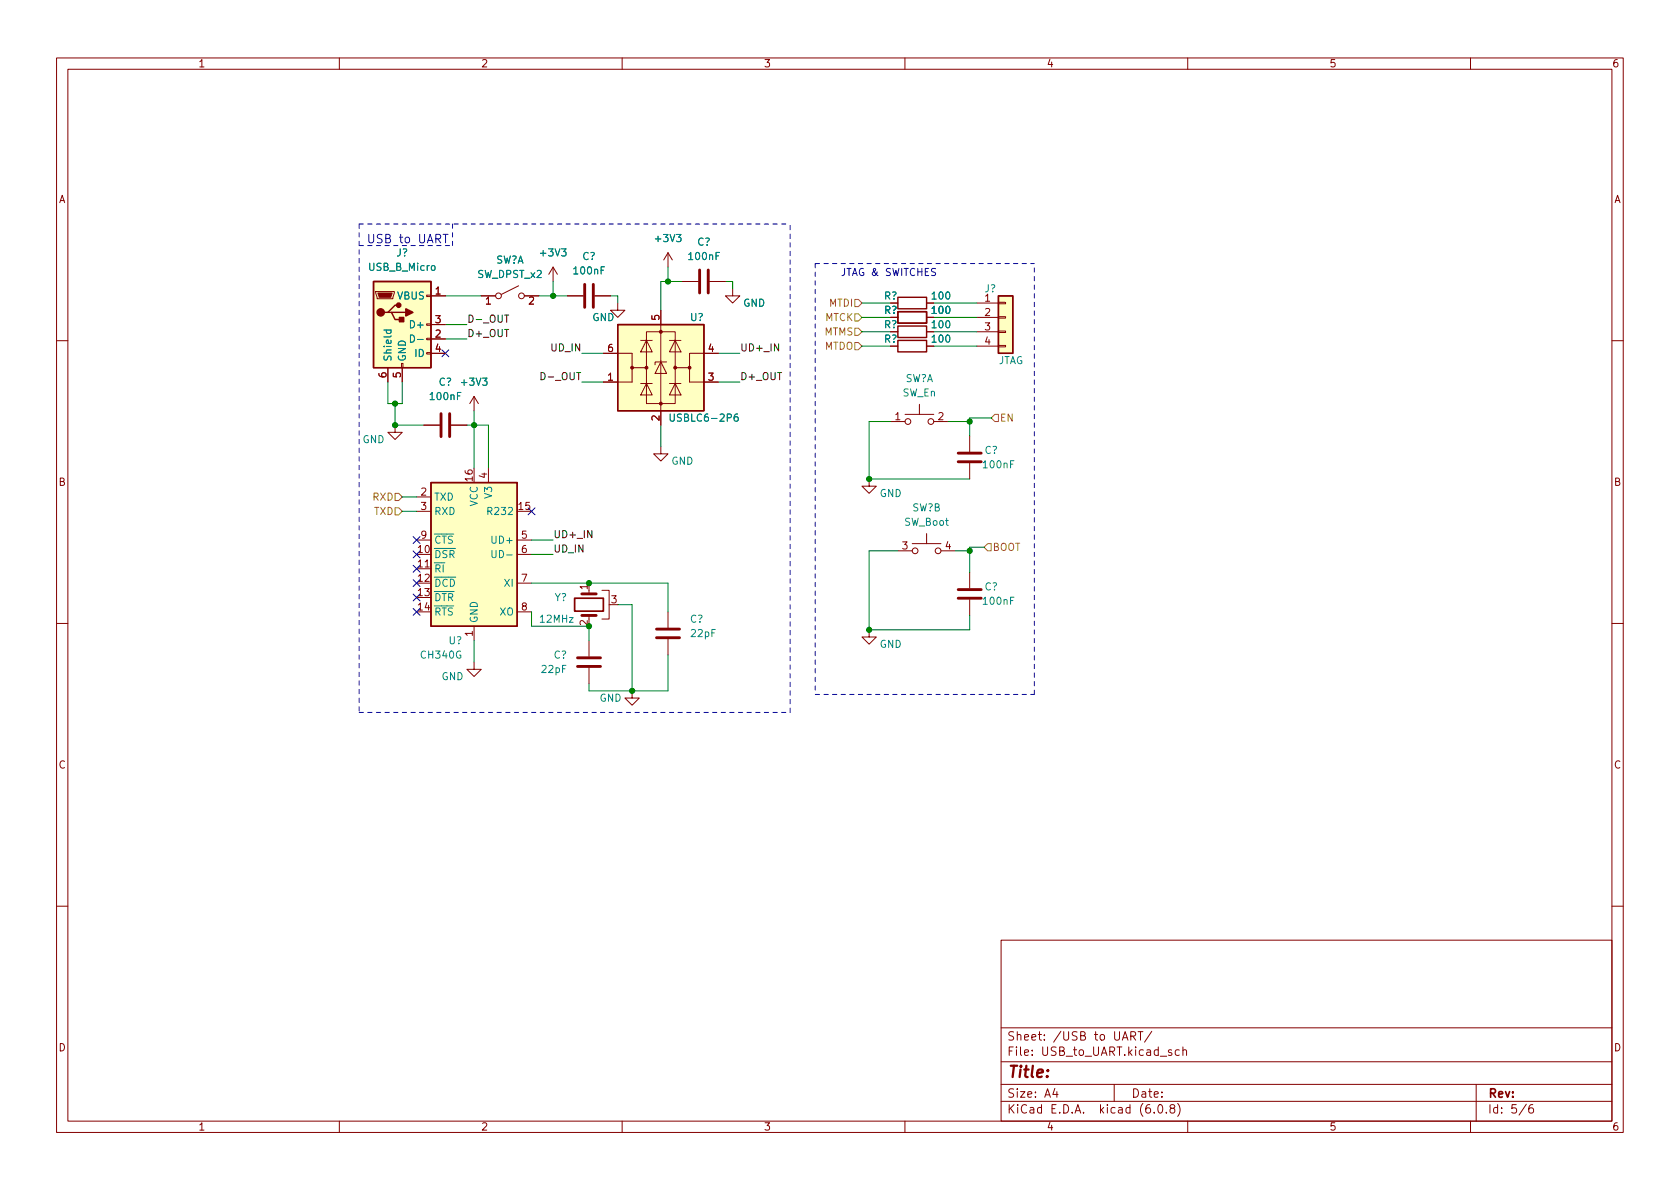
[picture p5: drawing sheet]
<svg xmlns="http://www.w3.org/2000/svg" width="297mm" height="210mm" viewBox="0 0 297 210" stroke-linecap="round" stroke-linejoin="round" font-family="sans-serif">
<g fill="none" stroke="#840000" stroke-width=".18">
<path d="M10 10.2h277v190.1h-277zM12 12.2h273v186.1h-273zM60 10.2v2M110 10.2v2M160 10.2v2M210 10.2v2M260 10.2v2M66.4 51.6h3.3v.2l-.2 1h-2.8zM75.4 59.8h.8v.3h-.8zM75.4 57.3h.8v.2h-.8zM75.4 52.2h.8v.2h-.8zM76.2 52.3h2.5"/>
<path d="M76.2 59.9h2.5M76.2 57.4h2.5M85.1 52.3h2.5M91.7 50.5l-3.1 1.6M92.7 52.3h2.5M97.8 47.2l-.8 1.3M97.8 47.2v2.6M97.8 47.2l.8 1.3M100.3 52.3h2.8M105.2 52.3h2.7M109.2 53.6v1.3h1.3l-1.3 1.2-1.3-1.2h1.3M114.3 58.7h5.1v12.7h-5.1z"/>
<path d="M116.8 54.9v20.3M118.1 44.7v2.5M118.1 44.7l-.8 1.3M118.1 44.7l.8 1.3M120.6 49.8h2.8M125.5 49.8h2.8M129.5 51v1.3h1.3l-1.3 1.3-1.2-1.3h1.2M157.5 58.7h1.2M157.5 56.1h1.2M163.8 58.7h1.3M163.8 56.1h1.3M163.8 53.6h1.3"/>
<path d="M172.7 58.7h3.8M172.7 56.1h3.8M172.7 53.6h3.8M176.5 58.5h1.3v.3h-1.3zM176.5 56h1.3v.3h-1.3zM176.5 53.5h1.3v.2h-1.3zM10 60.2h2M68.6 65v2.6M69.8 75.2v1.2h-1.2l1.2 1.3 1.3-1.3h-1.3M71 64.3h.2v.7h-.2zM71.1 65v2.6M74.9 75.2h2.8"/>
<path d="M75.4 62.4h.8v.2h-.8zM76.2 62.5h2.5M79.8 75.2h2.7M83.8 70.1v2.5M83.8 70.1l.8 1.3M83.8 70.1l-.7 1.3M106.7 62.5h5.1v2.5h2.5M111.8 65v2.6h-5.1M113.3 67.8h2M113.3 60.2h2M114.3 67.8l1 2h-2zM114.3 60.2l1 2h-2z"/>
<path d="M116.8 79v1.3h1.3l-1.3 1.2-1.2-1.2h1.2M116.8 64l1.1 2h-2.1zM117.9 64h-2.1v.5M118.4 67.8h2M118.4 60.2h2M119.4 67.8l1 2h-2zM119.4 60.2l1 2h-2zM121.9 65v2.6h5.1M127 62.5h-5.1v2.5h-2.5M157.5 61.2h1.2M157.5 74.5h2.5M160 73.3h5.1"/>
<path d="M162.6 71.5v1.8M163.8 61.2h1.3M165.1 74.5h2.5M171.4 77.1v2.8M172.7 61.2h3.8M176.5 61.1h1.3v.2h-1.3zM285 60.2h2M73.7 87.9h2.5M73.7 90.4h2.5M73.7 95.5h2.5M86.4 82.8v2.5M91.4 95.5h2.6"/>
<path d="M91.4 98h2.6M153.7 84.7v1.3h1.2l-1.2 1.2-1.3-1.2h1.3M158.7 97.4h2.6M161.3 96.1h5.1M163.8 94.4v1.7M166.4 97.4h2.5M171.4 81.9v2.8M10 110.2h2M73.7 100.6h2.5M83.8 117.1v1.3h-1.3l1.3 1.2 1.3-1.2h-1.3M83.8 110.7v2.6M91.4 103.1h2.6"/>
<path d="M91.4 108.2h2.6M104.1 104.4v.6M104.1 108.8v.7M104.1 113.3v2.8M104.1 118.1v2.8M106.4 104.4h1.3v5.1h-1.3M118.1 108.2v2.8M118.1 113v2.8M153.7 111.4v1.2h1.2l-1.2 1.3-1.3-1.3h1.3M171.4 101.2v2.8M171.4 106v2.8M285 110.2h2"/>
<path d="M111.8 122.2v1.2h-1.3l1.3 1.3 1.2-1.3h-1.2M10 160.2h2M177 166.3h108v32h-108zM285 160.2h2M60 198.3v2M110 198.3v2M160 198.3v2M177 194.8h108M177 191.8h108M177 187.8h108M177 181.8h108M186.5 192.5l-.4 1h1"/>
<path d="M186.9 193v1M197 191.8v3M199.9 183.2l.7-.1 .2-.2-.1-.3-.2-.2h-.6v1.5M200.3 183.2l.5 .7M201.2 182.4h.9M201.6 182.4v1.5M203.6 182.4l-1.2 1.9M204.1 196.7v.1M204.9 195.4l.2-.1a.81 .81 0 0 1 .6 .7 .81 .81 0 0 1-.3 .8h-.2a.81 .81 0 0 1-.6-.6 .81 .81 0 0 1 .3-.8zM206.2 196.7v.1M207.1 196l-.2-.3v-.2l.2-.2 .5 .1 .1 .2-.1 .2-.6 .2-.1 .3v.4l.2 .1h.5l.1-.3-.1-.4-.2-.1M207.1 185.7l-.3-.1-.2 .2v.3l.5 .1v.4h-.5"/>
<path d="M208.2 195.1a1.72 1.72 0 0 1 0 2.3M208.5 185.7l-.4-.1-.3 .3v.4l.1 .3h.6M209.1 185.8l.3-.2 .3 .1 .1 .9M209.1 185.1v1.5M210 198.3v2M260 198.3v2M261 191.8v6.5M269.9 195.3l-1.3 1.9M271 195.3a.6 .6 0 0 0-.7 .7v.5l.1 .3h.5l.2-.1 .1-.5-.2-.2-.4-.1-.3 .3"/>
<circle cx="88.1" cy="52.3" r=".51"/>
<circle cx="92.2" cy="52.3" r=".51"/>
<circle cx="160.5" cy="74.5" r=".51"/>
<circle cx="164.6" cy="74.5" r=".51"/>
<circle cx="161.8" cy="97.4" r=".51"/>
<circle cx="165.9" cy="97.4" r=".51"/>
</g>
<g fill="#ffffc2" stroke="#ffffc2" stroke-width=".18">
<path d="M76.2 85.3h15.2v25.4h-15.2z"/>
<path d="M176.5 52.3h2.6v10.2h-2.6z"/>
<path d="M109.2 57.4h15.3v15.2h-15.3z"/>
<path d="M66 49.8h10.2v15.2h-10.2z"/>
</g>
<path d="M66 49.8h10.2v15.2h-10.2zM68.6 55.2h.6l.6 1.3h1.3M69.2 55.2h2.6M70.5 54h-.7l-1.2 1.2h-.7M109.2 57.4h15.3v15.2h-15.3zM158.7 57.7h5.1v2h-5.1zM158.7 55.1h5.1v2h-5.1zM158.7 52.6h5.1v2h-5.1zM176.5 52.3h2.6v10.2h-2.6zM158.7 60.2h5.1v2h-5.1zM76.2 85.3h15.2v25.4h-15.2z" fill="none" stroke="#840000" stroke-width=".25"/>
<path d="M67.9 58.4h1.3M68.4 58.4l-.1 .3 .2 .3 .6-.2v-.4M72.6 59.2a.64 .64 0 0 1 .7 .7 .64 .64 0 0 1-.7 .6zM118.5 73.2v1l.2 .3 .4-.1 .1-.2v-1M130.4 73.2l-.4 .1a.86 .86 0 0 0 0 1.2l.5-.1v-.5l-.2-.2-.4 .1-.1 .1M87 97.3v1.1l.2 .2h.4l.1-.2v-1.1M77.1 102.4a.64 .64 0 0 1 .7 .7 .64 .64 0 0 1-.7 .6zM79.1 102.5a.6 .6 0 0 0-.9 .5 .6 .6 0 0 0 .6 .7l.3-.1M79.6 102.4a.64 .64 0 0 1 .8 .7 .64 .64 0 0 1-.8 .6z" fill="none" stroke="#008484" stroke-width=".18"/>
<g fill="none" stroke="#840000" stroke-width=".51">
<path d="M103.4 50.3v4.1M104.9 50.3v4.1M123.7 47.7v4.1M125.2 47.7v4.1M78 73.1v4.1M79.5 73.1v4.1M169.4 81.7h4.1M169.4 80.1h4.1M102.1 117.9h4.1M102.1 116.3h4.1M102.9 105h2.5M102.9 108.8h2.5"/>
<path d="M116.1 112.8h4M116.1 111.2h4M169.4 105.8h4.1M169.4 104.3h4.1"/>
</g>
<path d="M101.6 105.8h5.1v2.3h-5.1z" fill="none" stroke="#840000" stroke-width=".3"/>
<g fill="#840000" stroke="#840000" stroke-width=".18">
<path d="M66.8 51.8h2.5l-.2 .8h-2z"/>
<circle cx="111.8" cy="65" r=".25"/>
<circle cx="114.3" cy="65" r=".25"/>
<circle cx="116.8" cy="71.4" r=".25"/>
<circle cx="116.8" cy="58.7" r=".25"/>
<circle cx="119.4" cy="65" r=".25"/>
<circle cx="121.9" cy="65" r=".25"/>
</g>
<g fill="#840000" stroke="#840000" stroke-width=".25">
<path d="M71.8 54.6l1.2 .6-1.2 .7z"/>
<path d="M70.6 56.1h.8v.8h-.8z"/>
<circle cx="67.3" cy="55.2" r=".63"/>
<circle cx="70.5" cy="54" r=".38"/>
</g>
<path d="M151.1 58h.7l.6 .7-.6 .6h-.7zM151.1 55.5h.7l.6 .6-.6 .7h-.7zM151.1 53h.7l.6 .6-.6 .6h-.7zM151.1 60.6h.7l.6 .6-.6 .6h-.7zM175.3 73.9l.6-.6h.6v1.2h-.6zM69.8 89.8h.7l.6 .6-.6 .7h-.7zM69.8 87.2h.7l.6 .7-.6 .6h-.7zM174.6 96.1h.7v1.3h-.7l-.6-.6z" fill="none" stroke="#848400" stroke-width=".18"/>
<path d="M89.2 55.7h.7M95.7 65.9a.64 .64 0 0 1 .7 .6 .64 .64 0 0 1-.7 .6zM137.7 60.8v1.3l-.8-1.3v1.3M104.6 93.8v1.3l-.7-1.3v1.3" fill="none" stroke="#000" stroke-width=".18"/>
<path d="M78.3 41.4h.9M78.8 41.4v1.5M165.4 47.5h-.5l-.1 .1v.3l.5 .3 .1 .3-.2 .2h-.5" fill="none" stroke="#0000c2" stroke-width=".18"/>
<path d="M63.5 39.6h76.2M63.5 39.6v86.4M63.5 43.4h16.5M80 43.4v-3.8M144.1 46.6v76.2M144.1 46.6h38.8M63.5 126h76.2M139.7 126v-86.4M144.1 122.8h38.8M182.9 122.8v-76.2" fill="none" stroke="#0000c2" stroke-width=".18" stroke-dasharray=".8 .8"/>
<g fill="none" stroke="#008400" stroke-width=".18">
<path d="M78.7 59.9h3.8M78.7 57.4h3.8M78.7 52.3h6.4M95.2 52.3h5.1M97.8 49.8v2.5M107.9 52.3h1.3v1.3M118.1 47.2v2.6M120.6 49.8h-3.8v5.1M128.3 49.8h1.2v1.2M152.4 56.1h5.1M152.4 58.7h5.1M152.4 53.6h5.1"/>
<path d="M165.1 56.1h7.6M165.1 58.7h7.6M165.1 53.6h7.6M68.6 67.6v3.8h2.5v-3.8M69.8 71.4v3.8h5.1M82.5 75.2h3.9v7.6M83.8 72.6v10.2M102.9 62.5h3.8M102.9 67.6h3.8M116.8 75.2v3.8M127 62.5h3.8M127 67.6h3.8"/>
<path d="M152.4 61.2h5.1M157.5 74.5h-3.8v10.2h17.7M165.1 61.2h7.6M167.6 74.5h3.8M175.3 73.9h-3.9v3.2M71.1 87.9h2.6M71.1 90.4h2.6M94 98h3.8M94 95.5h3.8M158.7 97.4h-5v14h17.7v-2.6M168.9 97.4h2.5M174 96.8h-2.6v4.4"/>
<path d="M83.8 113.3v3.8M94 103.1h24.1v5.1M94 108.2v2.5h10.1v2.6M109.2 106.9h2.6v15.3M118.1 115.8v6.4h-14v-1.3"/>
</g>
<g fill="none" stroke="#000084" stroke-width=".18">
<path d="M78.1 61.9l1.2 1.2M79.3 61.9l-1.2 1.2M73.1 94.9l1.2 1.2M73.1 97.4l1.2 1.2M73.1 100l1.2 1.2M74.3 94.9l-1.2 1.2M74.3 97.4l-1.2 1.2M74.3 100l-1.2 1.2M93.4 89.8l1.2 1.2M94.6 89.8l-1.2 1.2M73.1 107.6l1.2 1.2M73.1 102.5l1.2 1.2"/>
<path d="M73.1 105l1.2 1.3M74.3 107.6l-1.2 1.2M74.3 102.5l-1.2 1.2M74.3 105l-1.2 1.3"/>
</g>
<g fill="#008400" stroke="#008400" stroke-width=".18">
<circle cx="153.7" cy="111.4" r=".46"/>
<circle cx="111.8" cy="122.2" r=".46"/>
<circle cx="171.4" cy="97.4" r=".46"/>
<circle cx="104.1" cy="110.7" r=".46"/>
<circle cx="104.1" cy="103.1" r=".46"/>
<circle cx="69.8" cy="71.4" r=".46"/>
<circle cx="69.8" cy="75.2" r=".46"/>
<circle cx="83.8" cy="75.2" r=".46"/>
<circle cx="171.4" cy="74.5" r=".46"/>
<circle cx="153.7" cy="84.7" r=".46"/>
<circle cx="118.1" cy="49.8" r=".46"/>
<circle cx="97.8" cy="52.3" r=".46"/>
</g>
<text font-size="2.8" fill="#840000" x="178" y="190.6">Title:</text>
<text font-size="2.1" fill="#0000c2" x="64.8" y="43">USB to UART</text>
<g font-size="2.1" fill="#840000">
<text x="178" y="184">Sheet: /USB to UART/</text>
<text x="178" y="186.7">File: USB_to_UART.kicad_sch</text>
<text x="178" y="196.9">KiCad E.D.A. kicad (6.0.8)</text>
<text x="178" y="194.1">Size: A4</text>
<text x="200" y="194.1">Date:</text>
<text x="263" y="194.1">Rev:</text>
<text x="263" y="196.9">Id: 5/6</text>
</g>
<g font-size="1.8" fill="#840000">
<text x="35" y="11.9">1</text>
<text x="85" y="11.9">2</text>
<text x="135" y="11.9">3</text>
<text x="185" y="11.9">4</text>
<text x="235" y="11.9">5</text>
<text x="285" y="11.9">6</text>
<text x="10.3" y="35.9">A</text>
<text x="285.3" y="35.9">A</text>
<text x="77" y="52.1">1</text>
<text x="85.9" y="53.8">1</text>
<text x="93.5" y="53.8">2</text>
<text x="174.1" y="53.3">1</text>
<text x="77" y="59.7">2</text>
<text x="77" y="57.1">3</text>
<text x="116.6" y="56.6" transform="rotate(-90 116.6 56.6)">5</text>
<text x="156.3" y="55.5">R?</text>
<text x="174.1" y="55.9">2</text>
<text x="174.1" y="58.4">3</text>
<text x="77" y="62.2">4</text>
<text x="107.5" y="62.2">6</text>
<text x="125.2" y="62.2">4</text>
<text x="174.1" y="61">4</text>
<text x="68.3" y="66.8" transform="rotate(-90 68.3 66.8)">6</text>
<text x="70.9" y="66.8" transform="rotate(-90 70.9 66.8)">5</text>
<text x="107.5" y="67.3">1</text>
<text x="125.2" y="67.3">3</text>
<text x="116.6" y="74.4" transform="rotate(-90 116.6 74.4)">2</text>
<text x="158.3" y="74.3">1</text>
<text x="165.9" y="74.3">2</text>
<text x="10.3" y="85.9">B</text>
<text x="74.4" y="87.6">2</text>
<text x="83.6" y="85.1" transform="rotate(-90 83.6 85.1)">16</text>
<text x="86.1" y="84.6" transform="rotate(-90 86.1 84.6)">4</text>
<text x="285.3" y="85.9">B</text>
<text x="74.4" y="90.2">3</text>
<text x="74.4" y="95.2">9</text>
<text x="91.7" y="90.2">15</text>
<text x="92.2" y="95.2">5</text>
<text x="73.9" y="97.8">10</text>
<text x="73.9" y="100.3">11</text>
<text x="92.2" y="97.8">6</text>
<text x="159.5" y="97.1">3</text>
<text x="167.1" y="97.1">4</text>
<text x="73.9" y="102.9">12</text>
<text x="73.9" y="105.4">13</text>
<text x="73.9" y="107.9">14</text>
<text x="92.2" y="102.9">7</text>
<text x="92.2" y="107.9">8</text>
<text x="103.9" y="104.2" transform="rotate(-90 103.9 104.2)">1</text>
<text x="108.1" y="106.7">3</text>
<text x="83.6" y="112.5" transform="rotate(-90 83.6 112.5)">1</text>
<text x="103.9" y="110.6" transform="rotate(-90 103.9 110.6)">2</text>
<text x="10.3" y="135.9">C</text>
<text x="285.3" y="135.9">C</text>
<text x="10.3" y="185.9">D</text>
<text x="285.3" y="185.9">D</text>
<text x="35" y="199.9">1</text>
<text x="85" y="199.9">2</text>
<text x="135" y="199.9">3</text>
<text x="185" y="199.9">4</text>
<text x="235" y="199.9">5</text>
<text x="285" y="199.9">6</text>
</g>
<g font-size="1.8" fill="#008484">
<text x="65.3" y="47.9">USB_B_Micro</text>
<text x="70.1" y="45.3">J?</text>
<text x="87.6" y="46.6">SW?A</text>
<text x="95.7" y="45.3">+3V3</text>
<text x="103" y="46">C?</text>
<text x="116" y="42.8">+3V3</text>
<text x="121.9" y="46">100nF</text>
<text x="123.3" y="43.4">C?</text>
<text x="70.3" y="53">VBUS</text>
<text x="84.4" y="49.1">SW_DPST_x2</text>
<text x="101.6" y="48.5">100nF</text>
<text x="156.3" y="53">R?</text>
<text x="164.9" y="53">100</text>
<text x="174.1" y="51.7">J?</text>
<text x="72.9" y="58">D+</text>
<text x="104.7" y="56.8">GND</text>
<text x="122" y="56.8">U?</text>
<text x="131.4" y="54.2">GND</text>
<text x="156.3" y="58">R?</text>
<text x="164.9" y="58">100</text>
<text x="164.9" y="55.5">100</text>
<text x="69.2" y="64" transform="rotate(-90 69.2 64)">Shield</text>
<text x="71.8" y="64" transform="rotate(-90 71.8 64)">GND</text>
<text x="73.3" y="60.6">D-</text>
<text x="73.4" y="63.1">ID</text>
<text x="156.3" y="60.6">R?</text>
<text x="164.9" y="60.6">100</text>
<text x="176.4" y="64.4">JTAG</text>
<text x="76.2" y="70.7">100nF</text>
<text x="77.6" y="68.2">C?</text>
<text x="81.7" y="68.2">+3V3</text>
<text x="159.5" y="70.1">SW_En</text>
<text x="160" y="67.6">SW?A</text>
<text x="119.1" y="74.5">USBLC6-2P6</text>
<text x="64.1" y="78.4">GND</text>
<text x="118.7" y="82.2">GND</text>
<text x="174" y="82.8">100nF</text>
<text x="174.1" y="80.3">C?</text>
<text x="76.7" y="88.5">TXD</text>
<text x="84.5" y="89.6" transform="rotate(-90 84.5 89.6)">VCC</text>
<text x="87" y="88" transform="rotate(-90 87 88)">V3</text>
<text x="155.5" y="87.9">GND</text>
<text x="76.7" y="91.1">RXD</text>
<text x="86.7" y="91.1">R232</text>
<text x="159.9" y="93">SW_Boot</text>
<text x="161.2" y="90.4">SW?B</text>
<text x="76.7" y="98.7">~{DSR}</text>
<text x="76.7" y="101.2">~{RI}</text>
<text x="76.7" y="96.1">~{CTS}</text>
<text x="87.3" y="96.1">UD+</text>
<text x="87.8" y="98.7">UD-</text>
<text x="76.7" y="106.3">~{DTR}</text>
<text x="89.3" y="103.8">XI</text>
<text x="98" y="106.3">Y?</text>
<text x="174" y="106.9">100nF</text>
<text x="174.1" y="104.4">C?</text>
<text x="76.7" y="108.8">~{RTS}</text>
<text x="79.3" y="113.9">U?</text>
<text x="84.5" y="110.2" transform="rotate(-90 84.5 110.2)">GND</text>
<text x="88.4" y="108.8">XO</text>
<text x="95.6" y="110.1">12MHz</text>
<text x="122" y="110.1">C?</text>
<text x="122.3" y="112.6">22pF</text>
<text x="74.5" y="116.5">CH340G</text>
<text x="95.9" y="119">22pF</text>
<text x="97.9" y="116.5">C?</text>
<text x="155.5" y="114.5">GND</text>
<text x="78" y="120.3">GND</text>
<text x="106" y="124.1">GND</text>
</g>
<text font-size="1.8" fill="#0000c2" x="148.6" y="48.8">JTAG &amp; SWITCHES</text>
<g font-size="1.8">
<text x="82.5" y="59.6">D+_OUT</text>
<text x="82.5" y="57">D-_OUT</text>
<text x="97.6" y="62.1">UD_IN</text>
<text x="130.8" y="62.1">UD+_IN</text>
<text x="96.3" y="67.2">D-_OUT</text>
<text x="130.8" y="67.2">D+_OUT</text>
<text x="97.8" y="95.1">UD+_IN</text>
<text x="97.8" y="97.7">UD_IN</text>
</g>
<g font-size="1.8" fill="#848400">
<text x="145.7" y="59.3">MTMS</text>
<text x="145.8" y="56.8">MTCK</text>
<text x="146.6" y="54.2">MTDI</text>
<text x="145.7" y="61.8">MTDO</text>
<text x="176.7" y="74.5">EN</text>
<text x="65.9" y="88.5">RXD</text>
<text x="66.1" y="91.1">TXD</text>
<text x="175.5" y="97.4">BOOT</text>
</g>
</svg>
